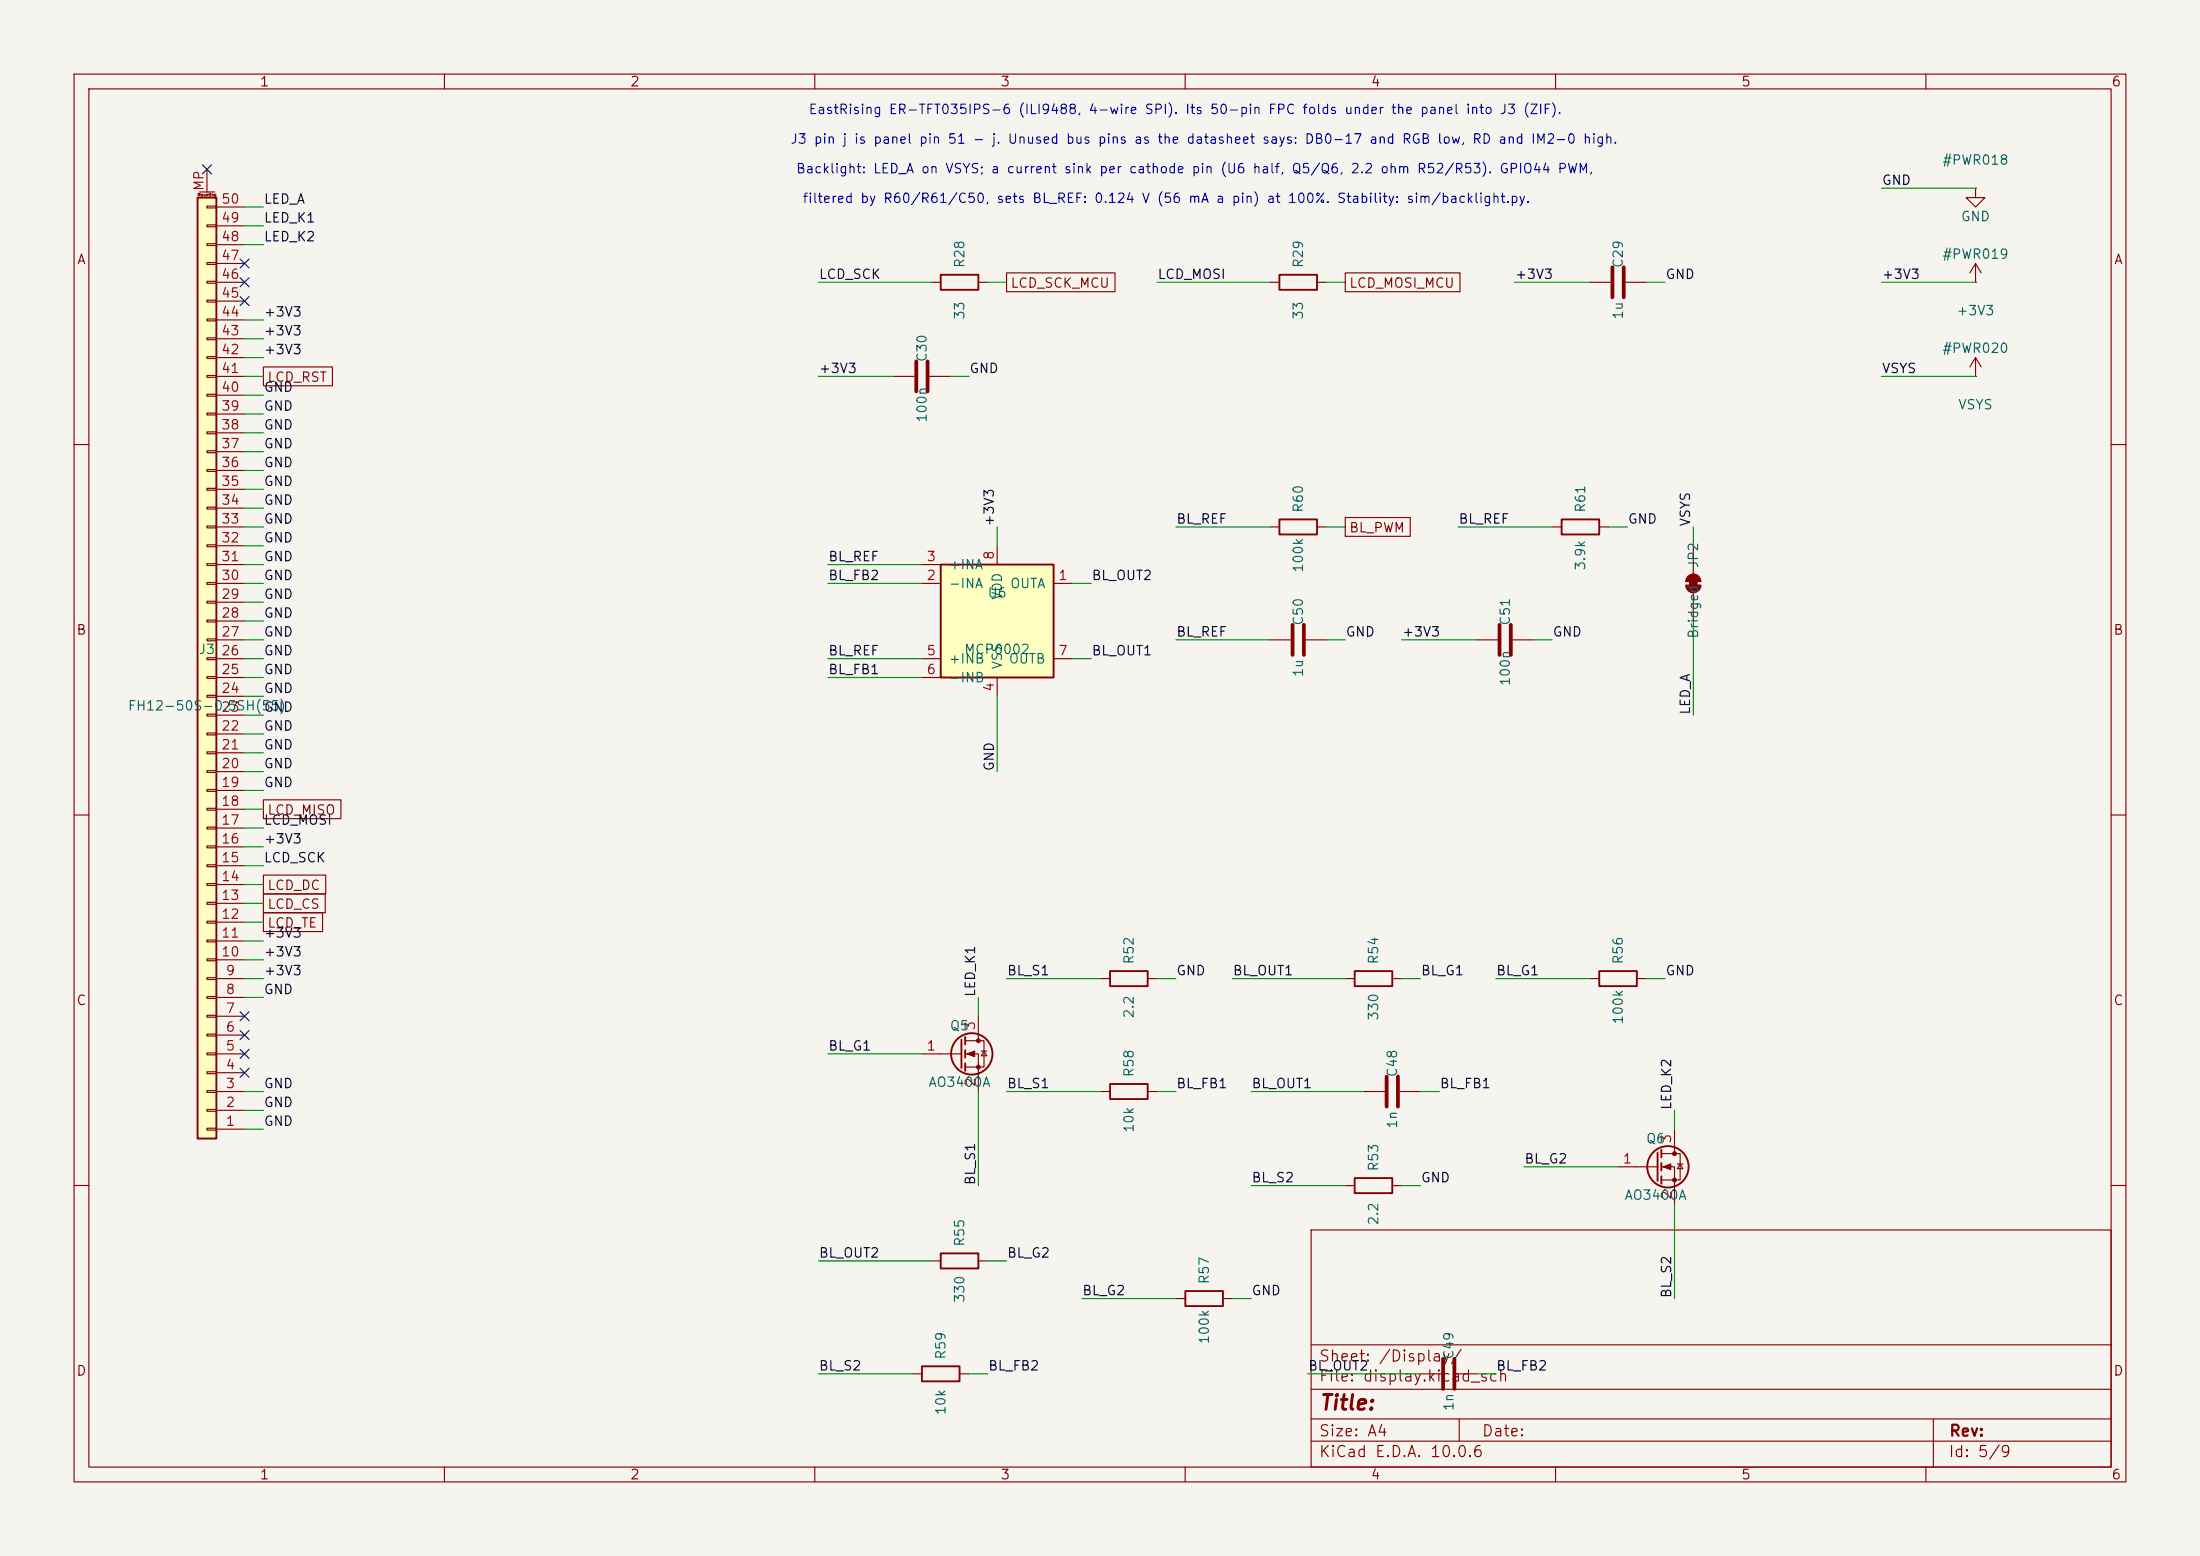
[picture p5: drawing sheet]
<svg xmlns="http://www.w3.org/2000/svg" width="297mm" height="210mm" viewBox="0 0 297 210" stroke-linecap="round" stroke-linejoin="round" font-family="sans-serif">
<path d="M0 0h297v210h-297z" fill="#f5f4ef" stroke="#f5f4ef" stroke-width=".14"/>
<g fill="none" stroke="#840000" stroke-width=".15">
<path d="M10 10h277v190h-277zM12 12h273v186h-273zM60 10v2M110 10v2M160 10v2M210 10v2M260 10v2M266.7 38.1h.1M266.7 25.4v1.3h1.3l-1.3 1.2-1.3-1.2h1.3M266.7 25.4h.1M266.7 35.6v2.5M266.7 35.6l-.8 1.2"/>
<path d="M266.7 35.6l.8 1.2M266.7 50.8h.1M266.7 48.3l-.8 1.2M266.7 48.3l.8 1.2M266.7 48.3v2.5M10 60h2M285 60h2M10 110h2M285 110h2M181.6 132.1h1.3M188 132.1h1.2M218.4 157.5h5.4"/>
<path d="M224.3 155.7h2.5v3.6h-2.5M224.3 157.5h1.8v5.1M226.1 152.4v3.3M226.4 157.1h.8M226.8 157.1l.4 .6h-.8zM10 160h2M158.7 175.3h1.3M165.1 175.3h1.3M177 166h108v32h-108zM285 160h2M60 198v2M110 198v2"/>
<path d="M160 198v2M177 194.5h108M177 191.5h108M177 187.5h108M177 181.5h108M197 191.5v3M210 198v2M260 198v2M261 191.5v6.5"/>
</g>
<g fill="none" stroke="#840000" stroke-width=".25">
<path d="M182.9 131.1h5.1v2h-5.1zM223.8 155.6v3.8M224.3 155.2v1M224.3 157v1M224.3 158.8v1M160 174.2h5.1v2.1h-5.1z"/>
<circle cx="225.2" cy="157.5" r="2.79"/>
</g>
<g fill="#840000" stroke="#840000" stroke-width=".15">
<path d="M224.5 157.5l1.1-.4v.8z"/>
<circle cx="226.1" cy="155.7" r=".25"/>
<circle cx="226.1" cy="159.3" r=".25"/>
</g>
<path d="M26.7 26.7h2.5v127h-2.5z" fill="#ffffc2"/>
<path d="M26.7 26.7h2.5v127h-2.5zM127 37.1h5.1v2h-5.1zM172.7 37.1h5.1v2h-5.1zM172.7 70.1h5.1v2h-5.1zM215.9 131.1h5.1v2h-5.1z" fill="none" stroke="#840000" stroke-width=".25"/>
<g fill="none" stroke="#840000" stroke-width=".15">
<path d="M26.9 25.9h2.1M27.9 38h1.3v.2h-1.3zM27.9 35.4h1.3v.3h-1.3zM27.9 32.9h1.3v.2h-1.3zM27.9 30.4h1.3v.2h-1.3zM27.9 27.8h1.3v.3h-1.3zM27.9 22.9v3M29.2 38.1h3.8M29.2 35.6h3.8M29.2 33h3.8M29.2 30.5h3.8M29.2 27.9h3.8"/>
<path d="M125.7 38.1h1.3M132.1 38.1h1.2M171.4 38.1h1.3M177.8 38.1h1.3M214.6 38.1h2.8M219.5 38.1h2.7M27.9 58.3h1.3v.2h-1.3zM27.9 55.8h1.3v.2h-1.3zM27.9 53.2h1.3v.3h-1.3zM27.9 50.7h1.3v.2h-1.3zM27.9 48.1h1.3v.3h-1.3zM27.9 45.6h1.3v.2h-1.3z"/>
<path d="M27.9 43.1h1.3v.2h-1.3zM27.9 40.5h1.3v.3h-1.3zM29.2 58.4h3.8M29.2 55.9h3.8M29.2 53.3h3.8M29.2 50.8h3.8M29.2 48.3h3.8M29.2 45.7h3.8M29.2 43.2h3.8M29.2 40.6h3.8M120.6 50.8h2.8M125.5 50.8h2.8"/>
<path d="M27.9 78.6h1.3v.3h-1.3zM27.9 76.1h1.3v.2h-1.3zM27.9 73.5h1.3v.3h-1.3zM27.9 71h1.3v.2h-1.3zM27.9 68.5h1.3v.2h-1.3zM27.9 65.9h1.3v.3h-1.3zM27.9 63.4h1.3v.2h-1.3zM27.9 60.8h1.3v.3h-1.3zM29.2 78.7h3.8M29.2 76.2h3.8M29.2 73.7h3.8M29.2 71.1h3.8"/>
<path d="M29.2 68.6h3.8M29.2 66h3.8M29.2 63.5h3.8M29.2 61h3.8M171.4 71.1h1.3M177.8 71.1h1.3M227.6 78.5h2M227.6 79h2M228.6 73.7v3.8M27.9 98.9h1.3v.3h-1.3zM27.9 96.4h1.3v.2h-1.3zM27.9 93.9h1.3v.2h-1.3z"/>
<path d="M27.9 91.3h1.3v.3h-1.3zM27.9 88.8h1.3v.2h-1.3zM27.9 86.2h1.3v.3h-1.3zM27.9 83.7h1.3v.2h-1.3zM27.9 81.2h1.3v.2h-1.3zM29.2 99.1h3.8M29.2 96.5h3.8M29.2 94h3.8M29.2 91.4h3.8M29.2 88.9h3.8M29.2 86.4h3.8M29.2 83.8h3.8"/>
<path d="M29.2 81.3h3.8M171.4 86.4h2.8M176.3 86.4h2.8M228.6 80v3.8M27.9 119.3h1.3v.2h-1.3zM27.9 116.7h1.3v.3h-1.3zM27.9 114.2h1.3v.2h-1.3zM27.9 111.6h1.3v.3h-1.3zM27.9 109.1h1.3v.2h-1.3zM27.9 106.6h1.3v.2h-1.3zM27.9 104h1.3v.3h-1.3zM27.9 101.5h1.3v.2h-1.3z"/>
<path d="M29.2 119.4h3.8M29.2 116.8h3.8M29.2 114.3h3.8M29.2 111.8h3.8M29.2 109.2h3.8M29.2 106.7h3.8M29.2 104.1h3.8M29.2 101.6h3.8M27.9 139.6h1.3v.2h-1.3zM27.9 137h1.3v.3h-1.3zM27.9 134.5h1.3v.2h-1.3zM27.9 132h1.3v.2h-1.3z"/>
<path d="M27.9 129.4h1.3v.3h-1.3zM27.9 126.9h1.3v.2h-1.3zM27.9 124.3h1.3v.3h-1.3zM27.9 121.8h1.3v.2h-1.3zM29.2 139.7h3.8M29.2 137.2h3.8M29.2 134.6h3.8M29.2 132.1h3.8M29.2 129.5h3.8M29.2 127h3.8M29.2 124.5h3.8M29.2 121.9h3.8"/>
<path d="M214.6 132.1h1.3M221 132.1h1.2M27.9 152.3h1.3v.2h-1.3zM27.9 149.7h1.3v.3h-1.3zM27.9 147.2h1.3v.2h-1.3zM27.9 144.7h1.3v.2h-1.3zM27.9 142.1h1.3v.3h-1.3zM29.2 152.4h3.8M29.2 149.9h3.8M29.2 147.3h3.8M29.2 144.8h3.8M29.2 142.2h3.8"/>
</g>
<path d="M217.7 36.1v4M219.2 36.1v4M123.7 48.8v4M125.2 48.8v4M174.5 84.3v4.1M176 84.3v4.1" fill="none" stroke="#840000" stroke-width=".51"/>
<g fill="#840000" stroke="#840000" stroke-width=".15">
<path d="M228.1 78.2h1v1h-1z"/>
<path d="M227.9 77.8a1.02 1.02 0 0 1 1.1-.2 1.02 1.02 0 0 1 .6 .9h-2l.1-.4z"/>
<path d="M227.6 79h2a1.02 1.02 0 0 1-1 1 1.02 1.02 0 0 1-1-1z"/>
</g>
<path d="M127 76.2h15.2v15.2h-15.2z" fill="#ffffc2"/>
<g fill="none" stroke="#840000" stroke-width=".25">
<path d="M127 76.2h15.2v15.2h-15.2zM210.8 70.1h5.1v2h-5.1zM130.3 140v1M149.9 131.1h5v2h-5zM129.8 140.3v3.8M130.3 141.7v1M130.3 143.5v1M149.9 146.3h5v2h-5zM182.9 159h5.1v2h-5.1zM127 169.2h5.1v2h-5.1zM124.5 184.4h5v2h-5z"/>
<circle cx="131.2" cy="142.2" r="2.79"/>
</g>
<g fill="none" stroke="#840000" stroke-width=".15">
<path d="M135.9 36.8h14.6v2.6h-14.6zM181.6 36.8h15.5v2.6h-15.5zM35.6 49.5h9.3v2.6h-9.3zM124.5 78.7h2.5M124.5 76.2h2.5M134.6 73.7v2.5M142.2 78.7h2.6M181.6 69.8h8.8v2.6h-8.8zM209.5 71.1h1.3M215.9 71.1h1.3M124.5 88.9h2.5M124.5 91.4h2.5"/>
<path d="M134.6 91.4v2.6M142.2 88.9h2.6M199.4 86.4h2.8M204.2 86.4h2.8M35.6 107.9h10.4v2.6h-10.4zM35.6 118.1h8.4v2.6h-8.4zM35.6 120.6h8.3v2.6h-8.3zM35.6 123.2h7.9v2.5h-7.9zM132.1 137.2v3.3M148.6 132.1h1.3M154.9 132.1h1.3M124.5 142.2h5.3"/>
<path d="M130.3 140.5h2.5v3.5h-2.5M130.3 142.2h1.8v5.1M132.5 141.9h.7M132.8 141.9l.4 .6h-.7zM148.6 147.3h1.3M154.9 147.3h1.3M184.1 147.3h2.8M189 147.3h2.8M125.7 170.2h1.3M132.1 170.2h1.2M181.6 160h1.3M188 160h1.2"/>
<path d="M123.2 185.4h1.3M129.5 185.4h1.3M191.8 185.4h2.8M196.6 185.4h2.8"/>
</g>
<path d="M202.4 84.3v4.1M204 84.3v4.1M187.2 145.3v4.1M188.7 145.3v4.1M194.8 183.4v4.1M196.3 183.4v4.1" fill="none" stroke="#840000" stroke-width=".51"/>
<g fill="#840000" stroke="#840000" stroke-width=".15">
<path d="M130.6 142.2l1-.3v.7z"/>
<circle cx="132.1" cy="140.5" r=".25"/>
<circle cx="132.1" cy="144" r=".25"/>
</g>
<g fill="none" stroke="#009600" stroke-width=".15">
<path d="M33 33h2.6M33 30.5h2.6M33 27.9h2.6M110.5 38.1h15.2M133.3 38.1h2.6M156.2 38.1h15.2M179.1 38.1h2.5M204.5 38.1h10.1M222.2 38.1h2.6M254 38.1h12.7M254 25.4h12.7M33 50.8h2.6"/>
<path d="M33 58.4h2.6M33 48.3h2.6M33 45.7h2.6M33 53.3h2.6M33 55.9h2.6M33 43.2h2.6M110.5 50.8h10.1M128.3 50.8h2.5M254 50.8h12.7M33 66h2.6M33 68.6h2.6M33 78.7h2.6"/>
<path d="M33 71.1h2.6M33 76.2h2.6M33 61h2.6M33 63.5h2.6M33 73.7h2.6M111.8 78.7h12.7M111.8 76.2h12.7M134.6 71.1v2.6M144.8 78.7h2.5M158.7 71.1h12.7M179.1 71.1h2.5M196.8 71.1h12.7"/>
<path d="M217.2 71.1h2.5M228.6 71.1v2.6M33 81.3h2.6M33 83.8h2.6M33 86.4h2.6M33 88.9h2.6M33 91.4h2.6M33 96.5h2.6M33 99.1h2.6M33 94h2.6M111.8 88.9h12.7M111.8 91.4h12.7"/>
<path d="M134.6 94v10.1M144.8 88.9h2.5M158.7 86.4h12.7M179.1 86.4h2.5M189.2 86.4h10.2M207 86.4h2.5M228.6 83.8v12.7M33 104.1h2.6M33 106.7h2.6M33 101.6h2.6M33 109.2h2.6M33 111.8h2.6"/>
<path d="M33 114.3h2.6M33 116.8h2.6M33 119.4h2.6M33 132.1h2.6M33 121.9h2.6M33 124.5h2.6M33 129.5h2.6M33 134.6h2.6M33 127h2.6M132.1 134.6v2.6M135.9 132.1h12.7M156.2 132.1h2.5"/>
<path d="M166.4 132.1h15.2M189.2 132.1h2.6M201.9 132.1h12.7M222.2 132.1h2.6M33 147.3h2.6M33 152.4h2.6M33 149.9h2.6M111.8 142.2h12.7M132.1 147.3v12.7M135.9 147.3h12.7M156.2 147.3h2.5M168.9 147.3h15.2"/>
<path d="M191.8 147.3h2.5M205.7 157.5h12.7M226.1 149.9v2.5M110.5 170.2h15.2M133.3 170.2h2.6M146 175.3h12.7M166.4 175.3h2.5M168.9 160h12.7M189.2 160h2.6M226.1 162.6v12.7M110.5 185.4h12.7M130.8 185.4h2.5"/>
<path d="M176.5 185.4h15.3M199.4 185.4h2.5"/>
</g>
<g fill="none" stroke="#000084" stroke-width=".15">
<path d="M27.3 22.3l1.2 1.2M28.5 22.3l-1.2 1.2M32.4 37.5l1.2 1.2M32.4 35l1.2 1.2M33.6 37.5l-1.2 1.2M33.6 35l-1.2 1.2M32.4 40l1.2 1.2M33.6 40l-1.2 1.2M32.4 139.1l1.2 1.2M32.4 136.6l1.2 1.2M33.6 139.1l-1.2 1.2M33.6 136.6l-1.2 1.2"/>
<path d="M32.4 141.6l1.2 1.2M32.4 144.2l1.2 1.2M33.6 141.6l-1.2 1.2M33.6 144.2l-1.2 1.2"/>
</g>
<text font-size="2" fill="#840000" x="178" y="190.8">Title:</text>
<g font-size="1.5" fill="#840000">
<text x="178" y="184.1">Sheet: /Display/</text>
<text x="178" y="186.8">File: display.kicad_sch</text>
<text x="178" y="197">KiCad E.D.A. 10.0.6</text>
<text x="178" y="194.2">Size: A4</text>
<text x="200" y="194.2">Date:</text>
<text x="263" y="197">Id: 5/9</text>
<text x="263" y="194.2">Rev:</text>
</g>
<g font-size="1.3" fill="#840000">
<text x="35" y="12">1</text>
<text x="85" y="12">2</text>
<text x="135" y="12">3</text>
<text x="185" y="12">4</text>
<text x="235" y="12">5</text>
<text x="285" y="12">6</text>
<text x="10.3" y="36">A</text>
<text x="285.3" y="36">A</text>
<text x="136.3" y="39.2">LCD_SCK_MCU</text>
<text x="182.1" y="39.2">LCD_MOSI_MCU</text>
<text x="36" y="51.9">LCD_RST</text>
<text x="182.1" y="72.2">BL_PWM</text>
<text x="10.2" y="86">B</text>
<text x="285.2" y="86">B</text>
<text x="36" y="110.3">LCD_MISO</text>
<text x="36" y="120.4">LCD_DC</text>
<text x="36" y="123">LCD_CS</text>
<text x="36" y="125.5">LCD_TE</text>
<text x="10.2" y="136">C</text>
<text x="285.2" y="136">C</text>
<text x="10.2" y="186">D</text>
<text x="285.2" y="186">D</text>
<text x="35" y="200">1</text>
<text x="85" y="200">2</text>
<text x="135" y="200">3</text>
<text x="185" y="200">4</text>
<text x="235" y="200">5</text>
<text x="285" y="200">6</text>
</g>
<g font-size="1.3" fill="#0000c2">
<text x="109.1" y="15.7">EastRising ER-TFT035IPS-6 (ILI9488, 4-wire SPI). Its 50-pin FPC folds under the panel into J3 (ZIF).</text>
<text x="106.6" y="19.7">J3 pin j is panel pin 51 - j. Unused bus pins as the datasheet says: DB0-17 and RGB low, RD and IM2-0 high.</text>
<text x="107.4" y="23.7">Backlight: LED_A on VSYS; a current sink per cathode pin (U6 half, Q5/Q6, 2.2 ohm R52/R53). GPIO44 PWM,</text>
<text x="108.2" y="27.7">filtered by R60/R61/C50, sets BL_REF: 0.124 V (56 mA a pin) at 100%. Stability: sim/backlight.py.</text>
</g>
<g font-size="1.3" fill="#006464">
<text x="262.1" y="22.6">#PWR018</text>
<text x="262.1" y="35.3">#PWR019</text>
<text x="264.6" y="30.2">GND</text>
<text x="130.5" y="36.3" transform="rotate(-90 130.5 36.3)">R28</text>
<text x="176.2" y="36.3" transform="rotate(-90 176.2 36.3)">R29</text>
<text x="219.4" y="36.3" transform="rotate(-90 219.4 36.3)">C29</text>
<text x="130.5" y="43.2" transform="rotate(-90 130.5 43.2)">33</text>
<text x="176.2" y="43.2" transform="rotate(-90 176.2 43.2)">33</text>
<text x="219.4" y="43.2" transform="rotate(-90 219.4 43.2)">1u</text>
<text x="262.1" y="48">#PWR020</text>
<text x="264" y="42.9">+3V3</text>
<text x="125.4" y="49" transform="rotate(-90 125.4 49)">C30</text>
<text x="125.4" y="57.1" transform="rotate(-90 125.4 57.1)">100n</text>
<text x="264.3" y="55.6">VSYS</text>
<text x="176.2" y="69.3" transform="rotate(-90 176.2 69.3)">R60</text>
<text x="214.3" y="69.3" transform="rotate(-90 214.3 69.3)">R61</text>
<text x="128" y="77.2">+INA</text>
<text x="176.2" y="77.4" transform="rotate(-90 176.2 77.4)">100k</text>
<text x="214.3" y="77.1" transform="rotate(-90 214.3 77.1)">3.9k</text>
<text x="229.6" y="76.8" transform="rotate(-90 229.6 76.8)">JP2</text>
<text x="128" y="79.7">-INA</text>
<text x="133.2" y="81">U6</text>
<text x="135.6" y="81.1" transform="rotate(-90 135.6 81.1)">VDD</text>
<text x="136.3" y="79.7">OUTA</text>
<text x="26.7" y="88.6">J3</text>
<text x="128" y="89.9">+INB</text>
<text x="130.1" y="88.6">MCP6002</text>
<text x="136.1" y="89.9">OUTB</text>
<text x="176.2" y="84.5" transform="rotate(-90 176.2 84.5)">C50</text>
<text x="204.2" y="84.5" transform="rotate(-90 204.2 84.5)">C51</text>
<text x="229.6" y="86.3" transform="rotate(-90 229.6 86.3)">Bridged</text>
<text x="128" y="92.4">-INB</text>
<text x="135.6" y="90.5" transform="rotate(-90 135.6 90.5)">VSS</text>
<text x="176.2" y="91.5" transform="rotate(-90 176.2 91.5)">1u</text>
<text x="204.2" y="92.7" transform="rotate(-90 204.2 92.7)">100n</text>
<text x="17.2" y="96.2">FH12-50S-0.5SH(55)</text>
<text x="153.4" y="130.2" transform="rotate(-90 153.4 130.2)">R52</text>
<text x="186.4" y="130.2" transform="rotate(-90 186.4 130.2)">R54</text>
<text x="219.4" y="130.2" transform="rotate(-90 219.4 130.2)">R56</text>
<text x="153.4" y="137.5" transform="rotate(-90 153.4 137.5)">2.2</text>
<text x="186.4" y="137.8" transform="rotate(-90 186.4 137.8)">330</text>
<text x="128.1" y="139.4">Q5</text>
<text x="219.4" y="138.3" transform="rotate(-90 219.4 138.3)">100k</text>
<text x="125.2" y="147">AO3400A</text>
<text x="153.4" y="145.5" transform="rotate(-90 153.4 145.5)">R58</text>
<text x="188.9" y="145.5" transform="rotate(-90 188.9 145.5)">C48</text>
<text x="153.4" y="153" transform="rotate(-90 153.4 153)">10k</text>
<text x="188.9" y="152.4" transform="rotate(-90 188.9 152.4)">1n</text>
<text x="222.1" y="154.6">Q6</text>
<text x="186.4" y="158.2" transform="rotate(-90 186.4 158.2)">R53</text>
<text x="186.4" y="165.5" transform="rotate(-90 186.4 165.5)">2.2</text>
<text x="219.2" y="162.3">AO3400A</text>
<text x="130.5" y="168.3" transform="rotate(-90 130.5 168.3)">R55</text>
<text x="163.5" y="173.4" transform="rotate(-90 163.5 173.4)">R57</text>
<text x="130.5" y="175.9" transform="rotate(-90 130.5 175.9)">330</text>
<text x="128" y="183.6" transform="rotate(-90 128 183.6)">R59</text>
<text x="163.5" y="181.5" transform="rotate(-90 163.5 181.5)">100k</text>
<text x="196.5" y="183.6" transform="rotate(-90 196.5 183.6)">C49</text>
<text x="128" y="191.1" transform="rotate(-90 128 191.1)">10k</text>
<text x="196.5" y="190.5" transform="rotate(-90 196.5 190.5)">1n</text>
</g>
<g font-size="1.3" fill="#a90000">
<text x="27.8" y="25.9" transform="rotate(-90 27.8 25.9)">MP</text>
<text x="29.8" y="27.8">50</text>
<text x="29.8" y="35.4">47</text>
<text x="29.8" y="32.9">48</text>
<text x="29.8" y="30.3">49</text>
<text x="29.8" y="40.5">45</text>
<text x="29.8" y="38">46</text>
<text x="29.8" y="45.6">43</text>
<text x="29.8" y="43">44</text>
<text x="29.8" y="53.2">40</text>
<text x="29.8" y="50.7">41</text>
<text x="29.8" y="48.1">42</text>
<text x="29.8" y="58.3">38</text>
<text x="29.8" y="55.7">39</text>
<text x="29.8" y="65.9">35</text>
<text x="29.8" y="63.4">36</text>
<text x="29.8" y="60.8">37</text>
<text x="29.8" y="71">33</text>
<text x="29.8" y="68.4">34</text>
<text x="29.8" y="76.1">31</text>
<text x="29.8" y="73.5">32</text>
<text x="125" y="76.1">3</text>
<text x="134.5" y="75.7" transform="rotate(-90 134.5 75.7)">8</text>
<text x="29.8" y="83.7">28</text>
<text x="29.8" y="81.1">29</text>
<text x="29.8" y="78.6">30</text>
<text x="125" y="78.6">2</text>
<text x="142.8" y="78.6">1</text>
<text x="29.8" y="88.8">26</text>
<text x="29.8" y="86.2">27</text>
<text x="125" y="88.8">5</text>
<text x="142.8" y="88.8">7</text>
<text x="29.8" y="93.8">24</text>
<text x="29.8" y="91.3">25</text>
<text x="125" y="91.3">6</text>
<text x="134.5" y="93.4" transform="rotate(-90 134.5 93.4)">4</text>
<text x="29.8" y="101.5">21</text>
<text x="29.8" y="98.9">22</text>
<text x="29.8" y="96.4">23</text>
<text x="29.8" y="106.5">19</text>
<text x="29.8" y="104">20</text>
<text x="29.8" y="111.6">17</text>
<text x="29.8" y="109.1">18</text>
<text x="29.8" y="119.2">14</text>
<text x="29.8" y="116.7">15</text>
<text x="29.8" y="114.2">16</text>
<text x="29.8" y="124.3">12</text>
<text x="29.8" y="121.8">13</text>
<text x="29.8" y="129.4">10</text>
<text x="29.8" y="126.9">11</text>
<text x="30.4" y="131.9">9</text>
<text x="30.4" y="137">7</text>
<text x="30.4" y="134.5">8</text>
<text x="30.4" y="142.1">5</text>
<text x="30.4" y="139.6">6</text>
<text x="125" y="142.1">1</text>
<text x="131.9" y="139.2" transform="rotate(-90 131.9 139.2)">3</text>
<text x="30.4" y="149.7">2</text>
<text x="30.4" y="147.2">3</text>
<text x="30.4" y="144.6">4</text>
<text x="131.9" y="146.8" transform="rotate(-90 131.9 146.8)">2</text>
<text x="30.4" y="152.3">1</text>
<text x="225.9" y="154.4" transform="rotate(-90 225.9 154.4)">3</text>
<text x="219" y="157.3">1</text>
<text x="225.9" y="162" transform="rotate(-90 225.9 162)">2</text>
</g>
<g font-size="1.3" fill="#0f0f0f">
<text x="35.5" y="27.8">LED_A</text>
<text x="254" y="25.3">GND</text>
<text x="35.5" y="32.9">LED_K2</text>
<text x="35.5" y="30.4">LED_K1</text>
<text x="110.5" y="38">LCD_SCK</text>
<text x="156.2" y="38">LCD_MOSI</text>
<text x="204.4" y="38">+3V3</text>
<text x="224.8" y="38">GND</text>
<text x="254" y="38">+3V3</text>
<text x="35.5" y="43.1">+3V3</text>
<text x="35.5" y="45.6">+3V3</text>
<text x="35.5" y="53.2">GND</text>
<text x="35.5" y="48.1">+3V3</text>
<text x="110.5" y="50.7">+3V3</text>
<text x="130.8" y="50.7">GND</text>
<text x="254" y="50.7">VSYS</text>
<text x="35.5" y="55.8">GND</text>
<text x="35.5" y="58.3">GND</text>
<text x="35.5" y="65.9">GND</text>
<text x="35.5" y="60.8">GND</text>
<text x="35.5" y="63.4">GND</text>
<text x="35.5" y="68.5">GND</text>
<text x="35.5" y="71">GND</text>
<text x="134.5" y="71.1" transform="rotate(-90 134.5 71.1)">+3V3</text>
<text x="158.7" y="71">BL_REF</text>
<text x="196.8" y="71">BL_REF</text>
<text x="219.7" y="71">GND</text>
<text x="228.5" y="71.1" transform="rotate(-90 228.5 71.1)">VSYS</text>
<text x="35.5" y="76.1">GND</text>
<text x="35.5" y="73.5">GND</text>
<text x="111.7" y="76.1">BL_REF</text>
<text x="35.5" y="78.6">GND</text>
<text x="35.5" y="81.2">GND</text>
<text x="35.5" y="83.7">GND</text>
<text x="111.7" y="78.6">BL_FB2</text>
<text x="147.3" y="78.6">BL_OUT2</text>
<text x="35.5" y="88.8">GND</text>
<text x="35.5" y="86.2">GND</text>
<text x="111.7" y="88.8">BL_REF</text>
<text x="147.3" y="88.8">BL_OUT1</text>
<text x="158.7" y="86.2">BL_REF</text>
<text x="181.6" y="86.2">GND</text>
<text x="189.2" y="86.2">+3V3</text>
<text x="209.5" y="86.2">GND</text>
<text x="35.5" y="93.9">GND</text>
<text x="35.5" y="91.3">GND</text>
<text x="111.7" y="91.3">BL_FB1</text>
<text x="35.5" y="96.4">GND</text>
<text x="35.5" y="101.5">GND</text>
<text x="35.5" y="98.9">GND</text>
<text x="228.5" y="96.5" transform="rotate(-90 228.5 96.5)">LED_A</text>
<text x="35.5" y="106.6">GND</text>
<text x="35.5" y="104">GND</text>
<text x="134.5" y="104.2" transform="rotate(-90 134.5 104.2)">GND</text>
<text x="35.5" y="111.6">LCD_MOSI</text>
<text x="35.5" y="116.7">LCD_SCK</text>
<text x="35.5" y="114.2">+3V3</text>
<text x="35.5" y="129.4">+3V3</text>
<text x="35.5" y="126.9">+3V3</text>
<text x="35.5" y="132">+3V3</text>
<text x="135.9" y="132">BL_S1</text>
<text x="158.7" y="132">GND</text>
<text x="166.3" y="132">BL_OUT1</text>
<text x="191.7" y="132">BL_G1</text>
<text x="201.9" y="132">BL_G1</text>
<text x="224.8" y="132">GND</text>
<text x="35.5" y="134.5">GND</text>
<text x="132" y="134.6" transform="rotate(-90 132 134.6)">LED_K1</text>
<text x="111.7" y="142.1">BL_G1</text>
<text x="35.5" y="149.7">GND</text>
<text x="35.5" y="147.2">GND</text>
<text x="135.9" y="147.2">BL_S1</text>
<text x="158.7" y="147.2">BL_FB1</text>
<text x="168.9" y="147.2">BL_OUT1</text>
<text x="194.3" y="147.2">BL_FB1</text>
<text x="225.9" y="149.9" transform="rotate(-90 225.9 149.9)">LED_K2</text>
<text x="35.5" y="152.3">GND</text>
<text x="132" y="160" transform="rotate(-90 132 160)">BL_S1</text>
<text x="168.9" y="159.9">BL_S2</text>
<text x="191.7" y="159.9">GND</text>
<text x="205.7" y="157.4">BL_G2</text>
<text x="110.5" y="170.1">BL_OUT2</text>
<text x="135.9" y="170.1">BL_G2</text>
<text x="146" y="175.1">BL_G2</text>
<text x="168.9" y="175.1">GND</text>
<text x="225.9" y="175.3" transform="rotate(-90 225.9 175.3)">BL_S2</text>
<text x="110.5" y="185.3">BL_S2</text>
<text x="133.3" y="185.3">BL_FB2</text>
<text x="176.5" y="185.3">BL_OUT2</text>
<text x="201.9" y="185.3">BL_FB2</text>
</g>
<text font-size=".4" fill="#840000" x="26.6" y="26.6">Mounting</text>
</svg>
